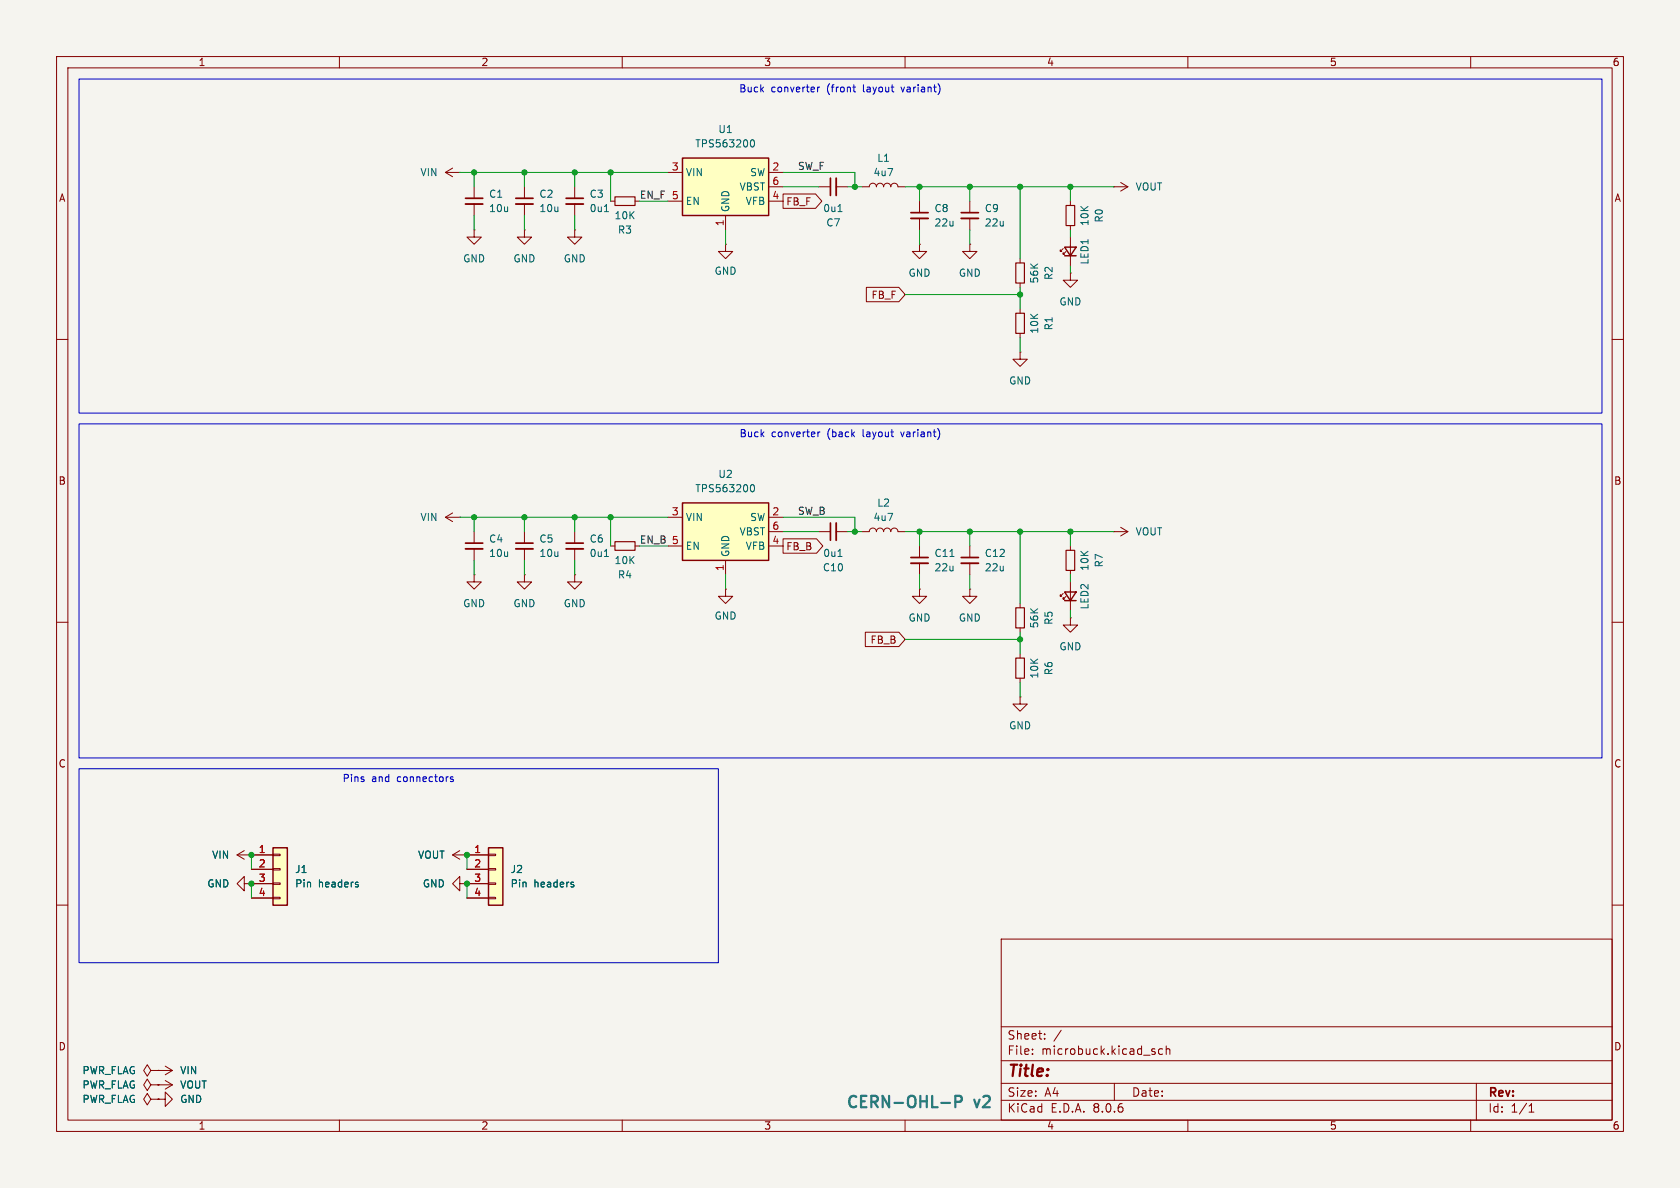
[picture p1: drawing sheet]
<svg xmlns="http://www.w3.org/2000/svg" width="297mm" height="210mm" viewBox="0 0 297 210" stroke-linecap="round" stroke-linejoin="round" font-family="sans-serif">
<path d="M0 0h297v210h-297z" fill="#f5f4ef" stroke="#f5f4ef" stroke-width=".18"/>
<g fill="none" stroke="#840000" stroke-width=".18">
<path d="M10 10h277v190h-277zM12 12h273v186h-273zM60 10v2M110 10v2M160 10v2M210 10v2M260 10v2M107.9 35.6h.8M112.3 35.6h.7M10 60h2M285 60h2M189.2 96.5v.8"/>
<path d="M10 110h2M128.3 104.1v1.3h1.2l-1.2 1.3-1.3-1.3h1.3M128.3 104.1h.1M188 104.9l-.5 .5v-.2v.2h.2M188.5 105.4l-.5 .5v-.2v.2h.2M189.2 109.2v1.3h1.3l-1.3 1.3-1.2-1.3h1.2M189.2 109.2h.1M189.2 100.8v.8M189.2 102.9v5.1M285 110h2M10 160h2M41.9 151.1h2.5"/>
<path d="M41.9 151.1l1.3 .8M43.2 150.4l-1.3 .7M44.4 151.1h.1M80 151.1h2.5M80 151.1l1.3 .8M81.3 150.4l-1.3 .7M82.5 151.1h.1M285 160h2M177 166h108v32h-108zM27.9 189.2h.1M27.9 189.2h2.6M29.2 188.5l1.3 .7"/>
<path d="M30.5 189.2l-1.3 .8M60 198v2M110 198v2M160 198v2M177 194.5h108M177 191.5h108M177 187.5h108M177 181.5h108M182.5 186.3v.1M182.5 185.5v.1M184.7 183.6v.1M184.7 182.8v.1"/>
<path d="M187.6 182.1l-1.3 2M197 191.5v3M204 185.9l.2 .2-.2 .3M204 185.4l.2 .1M205.5 185.5l-.4-.1-.3 .3v.4l.2 .2h.5M206.2 185.5l.2-.1 .3 .1 .1 .9M206.2 184.9v1.5M210 198v2M260 198v2M261 191.5v6.5M270.3 196.6h.9M270.3 195.5l.4-.4v1.5"/>
</g>
<path d="M108.7 34.8h3.6v1.5h-3.6zM188.5 97.3h1.5v3.5h-1.5z" fill="none" stroke="#840000" stroke-width=".2"/>
<path d="M188.2 104.6h2l-1 1.6zM188.2 106.2h2" fill="none" stroke="#840000" stroke-width=".25"/>
<path d="M48.3 149.9h2.5v10.1h-2.5z" fill="#ffffc2"/>
<g fill="none" stroke="#840000" stroke-width=".18">
<path d="M92.7 94v2M92.7 97v2.1M101.6 94v2M101.6 97v2.1M107.9 96.5h.8M112.3 96.5h.7M92.7 101.6v1.3h1.3l-1.3 1.2-1.3-1.2h1.3M92.7 101.6h.1M101.6 101.6v1.3h1.3l-1.3 1.2-1.3-1.2h1.3M101.6 101.6h.1M180.3 106.7v.7M180.3 111v.8"/>
<path d="M180.3 115.6v.7M180.3 119.9v.8M180.3 123.2v1.3h1.3l-1.3 1.2-1.2-1.2h1.2M180.3 123.2h.1M43.2 156.2v1.3l-1.3-1.3 1.3-1.3v1.3h1.2M44.4 156.2h.1M44.4 151.1h3.9M44.4 153.7h3.9M44.4 156.2h3.9M44.4 158.8h3.9M48.3 158.6h1.2v.3h-1.2zM48.3 156.1h1.2v.2h-1.2z"/>
<path d="M48.3 153.5h1.2v.3h-1.2zM48.3 151h1.2v.3h-1.2zM81.3 156.2v1.3l-1.3-1.3 1.3-1.3v1.3h1.2M82.5 156.2h.1M26.7 194.3l-.7-1-.6 1 .6 1 .7-1h1.2M26.7 189.2l-.7-1-.6 1 .6 1 .7-1h1.2M26.7 191.8l-.7-1-.6 1 .6 1 .7-1h1.2M27.9 194.3h.1M27.9 189.2h.1M27.9 191.8h.1M27.9 194.3h1.3v-1.3l1.3 1.3-1.3 1.3v-1.3M27.9 191.8h2.6"/>
<path d="M29.2 191l1.3 .8M30.5 191.8l-1.3 .7"/>
</g>
<path d="M48.3 149.9h2.5v10.1h-2.5z" fill="none" stroke="#840000" stroke-width=".25"/>
<path d="M106.9 98.4h.7M63.2 156.4l.2 .1-.2 .3M63.2 155.9l.1 .1" fill="none" stroke="#006464" stroke-width=".18"/>
<path d="M108.7 95.8h3.6v1.5h-3.6zM179.6 107.4h1.5v3.6h-1.5zM179.6 116.3h1.5v3.6h-1.5z" fill="none" stroke="#840000" stroke-width=".2"/>
<path d="M91.2 97h3M100.1 97h3" fill="none" stroke="#840000" stroke-width=".33"/>
<path d="M91.2 96h3M100.1 96h3" fill="none" stroke="#840000" stroke-width=".3"/>
<path d="M86.4 149.9h2.5v10.1h-2.5z" fill="#ffffc2"/>
<g fill="none" stroke="#840000" stroke-width=".18">
<path d="M78.7 30.5l1.3 .7M78.7 30.5h2.6M80 29.7l-1.3 .8M81.3 30.5h.1M83.8 33v2.1M83.8 36.1v2M92.7 33v2.1M92.7 36.1v2M101.6 33v2.1M101.6 36.1v2M144.8 33h2M147.8 33h2.1"/>
<path d="M152.4 33h1.3a.64 .64 0 0 1 .6-.6 .64 .64 0 0 1 .6 .6 .64 .64 0 0 1 .7-.6 .64 .64 0 0 1 .6 .6 .64 .64 0 0 1 .6-.6 .64 .64 0 0 1 .7 .6 .64 .64 0 0 1 .6-.6 .64 .64 0 0 1 .6 .6h1.3M162.6 35.6v2M162.6 38.6v2M171.4 35.6v2M171.4 38.6v2M189.2 35.6v.7M189.2 39.9v.7M196.8 33h.1M196.8 33h2.6M198.1 32.3l1.3 .7M199.4 33l-1.3 .8M83.8 40.6v1.3h1.3l-1.3 1.3-1.3-1.3h1.3"/>
<path d="M83.8 40.6h.1M92.7 40.6v1.3h1.3l-1.3 1.3-1.3-1.3h1.3M92.7 40.6h.1M101.6 40.6v1.3h1.3l-1.3 1.3-1.3-1.3h1.3M101.6 40.6h.1M180.3 45.7v.8M180.3 50v.8M180.3 54.6v.8M180.3 58.9v.8M188 43.9l-.5 .6v-.3v.3h.2M188.5 44.5l-.5 .5v-.3v.3h.2M189.2 48.3v1.2h1.3l-1.3 1.3-1.2-1.3h1.2"/>
<path d="M189.2 48.3h.1M189.2 41.9v5.1M180.3 62.2v1.3h1.3l-1.3 1.3-1.2-1.3h1.2M180.3 62.2h.1M78.7 91.4l1.3 .8M78.7 91.4h2.6M80 90.7l-1.3 .7M81.3 91.4h.1M83.8 94v2M83.8 97v2.1M144.8 94h2M147.8 94h2.1"/>
<path d="M152.4 94h1.3a.64 .64 0 0 1 .6-.7 .64 .64 0 0 1 .6 .7 .64 .64 0 0 1 .7-.7 .64 .64 0 0 1 .6 .7 .64 .64 0 0 1 .6-.7 .64 .64 0 0 1 .7 .7 .64 .64 0 0 1 .6-.7 .64 .64 0 0 1 .6 .7h1.3M162.6 96.5v2.1M162.6 99.6v2M171.4 96.5v2.1M171.4 99.6v2M196.8 94h.1M196.8 94h2.6M198.1 93.2l1.3 .8M199.4 94l-1.3 .7M83.8 101.6v1.3h1.3l-1.3 1.2-1.3-1.2h1.3M83.8 101.6h.1M162.6 104.1v1.3h1.2l-1.2 1.3-1.3-1.3h1.3"/>
<path d="M162.6 104.1h.1M171.4 104.1v1.3h1.3l-1.3 1.3-1.2-1.3h1.2M171.4 104.1h.1M82.5 151.1h3.9M82.5 153.7h3.9M82.5 156.2h3.9M82.5 158.8h3.9M86.4 158.6h1.2v.3h-1.2zM86.4 156.1h1.2v.2h-1.2zM86.4 153.5h1.2v.3h-1.2zM86.4 151h1.2v.3h-1.2z"/>
</g>
<path d="M188.2 43.7h2l-1 1.5zM188.2 45.2h2M86.4 149.9h2.5v10.1h-2.5z" fill="none" stroke="#840000" stroke-width=".25"/>
<path d="M106.9 37.4h.7M148.1 37.4h.8M148.1 98.4h.8M167.9 98.4h.8M101.3 156.4l.2 .1-.2 .3M101.3 155.9l.1 .1" fill="none" stroke="#006464" stroke-width=".18"/>
<path d="M82.3 36.1h3M91.2 36.1h3M100.1 36.1h3M147.8 31.5v3M161 38.6h3.1M169.9 38.6h3.1M82.3 97h3M147.8 92.5v3M161 99.6h3.1M169.9 99.6h3.1" fill="none" stroke="#840000" stroke-width=".33"/>
<path d="M82.3 35.1h3M91.2 35.1h3M100.1 35.1h3M146.8 31.5v3M161 37.6h3.1M169.9 37.6h3.1M82.3 96h3M146.8 92.5v3M161 98.6h3.1M169.9 98.6h3.1" fill="none" stroke="#840000" stroke-width=".3"/>
<path d="M188.5 36.3h1.5v3.6h-1.5zM179.6 55.4h1.5v3.5h-1.5zM179.6 46.5h1.5v3.5h-1.5z" fill="none" stroke="#840000" stroke-width=".2"/>
<path d="M120.6 27.9h15.3v10.2h-15.3z" fill="#ffffc2"/>
<path d="M120.6 27.9h15.3v10.2h-15.3z" fill="none" stroke="#840000" stroke-width=".25"/>
<path d="M118.1 30.5h2.5M118.1 35.6h2.5M128.3 38.1v2.5M135.9 30.5h2.5M135.9 35.6h2.5M135.9 33h2.5" fill="none" stroke="#840000" stroke-width=".18"/>
<path d="M132.7 25.2l.1-.4 .2-.1a.68 .68 0 0 1 .4 .6 .68 .68 0 0 1-.4 .7l-.2-.1-.1-.4" fill="none" stroke="#006464" stroke-width=".18"/>
<path d="M120.6 88.9h15.3v10.2h-15.3z" fill="#ffffc2"/>
<path d="M120.6 88.9h15.3v10.2h-15.3z" fill="none" stroke="#840000" stroke-width=".25"/>
<g fill="none" stroke="#840000" stroke-width=".18">
<path d="M138.4 34.3h5.8l1.1 1.3-1.1 1.2h-5.8zM128.3 43.2v1.3h1.2l-1.2 1.2-1.3-1.2h1.3M128.3 43.2h.1M153.2 50.8h5.7l1.1 1.3-1.1 1.2h-5.7zM162.6 43.2v1.3h1.2l-1.2 1.2-1.3-1.2h1.3M162.6 43.2h.1M171.4 43.2v1.3h1.3l-1.3 1.2-1.2-1.2h1.2M171.4 43.2h.1M118.1 91.4h2.5M118.1 96.5h2.5M128.3 99.1v2.5M135.9 91.4h2.5"/>
<path d="M135.9 96.5h2.5M135.9 94h2.5M138.4 95.2h6l1.1 1.3-1.1 1.3h-6zM153 111.8h5.9l1.1 1.2-1.1 1.3h-5.9zM44.4 151.1h.1M44.4 156.2h.1M44.4 151.1h3.9M44.4 153.7h3.9M44.4 156.2h3.9M44.4 158.8h3.9M82.5 156.2h.1M82.5 151.1h.1"/>
<path d="M82.5 151.1h3.9M82.5 153.7h3.9M82.5 156.2h3.9M82.5 158.8h3.9M27.9 191.8h.1M27.9 194.3h.1M27.9 189.2h.1"/>
</g>
<path d="M132.7 86.2l.1-.4 .2-.1a.68 .68 0 0 1 .4 .6 .68 .68 0 0 1-.4 .6l-.2-.1-.1-.3M63.2 156.4l.2 .1-.2 .3M63.2 155.9l.1 .1M101.3 156.4l.2 .1-.2 .3M101.3 155.9l.1 .1" fill="none" stroke="#006464" stroke-width=".18"/>
<path d="M166.4 195h1.5M168.9 194.8h.8a.54 .54 0 0 0 .4-.5 .54 .54 0 0 0-.4-.6h-.8v2" fill="none" stroke="#0099b0" stroke-width=".4"/>
<path d="M14 14h269.2v59h-269.2zM144.5 15.4v.8M144.9 15.4l-.4 .2M150.8 15.4h.5M150.9 16.1l.4 .1M14 74.9h269.2v59.1h-269.2zM144.6 76.4v.8M145 76.4l-.4 .2M14 135.9h113v34.3h-113zM80.1 137.4l-.3-.1-.2 .2 .1 .2 .4 .1v.3h-.5" fill="none" stroke="#0000c2" stroke-width=".18"/>
<g fill="none" stroke="#009600" stroke-width=".18">
<path d="M81.3 30.5h36.8M83.8 30.5v2.5M83.8 38.1v2.5M92.7 30.5v2.5M92.7 38.1v2.5M101.6 30.5v2.5M101.6 38.1v2.5M107.9 30.5v5.1M113 35.6h5.1M138.4 33h6.4M138.4 30.5h12.7v2.5M149.9 33h2.5"/>
<path d="M160 33h36.8M162.6 33v2.6M171.4 33v2.6M180.3 33v12.7M189.2 33v2.6M128.3 40.6v2.6M160 52.1h20.3M162.6 40.6v2.6M171.4 40.6v2.6M180.3 50.8v3.8M180.3 59.7v2.5M189.2 40.6v1.3"/>
<path d="M189.2 47v1.3M81.3 91.4h36.8M83.8 91.4v2.6M83.8 99.1v2.5M92.7 91.4v2.6M92.7 99.1v2.5M101.6 91.4v2.6M101.6 99.1v2.5M107.9 91.4v5.1M113 96.5h5.1M138.4 94h6.4M138.4 91.4h12.7v2.6"/>
<path d="M149.9 94h2.5M160 94h36.8M162.6 94v2.5M171.4 94v2.5M180.3 94v12.7M189.2 94v2.5M128.3 101.6v2.5M160 113h20.3M162.6 101.6v2.5M171.4 101.6v2.5M180.3 111.8v3.8M189.2 101.6v1.3"/>
<path d="M189.2 108v1.2M180.3 120.7v2.5M44.4 151.1v2.6M44.4 156.2v2.6M82.5 151.1v2.6M82.5 156.2v2.6"/>
</g>
<g fill="#009600" stroke="#009600" stroke-width=".18">
<circle cx="171.4" cy="33" r=".46"/>
<circle cx="180.3" cy="33" r=".46"/>
<circle cx="162.6" cy="33" r=".46"/>
<circle cx="189.2" cy="33" r=".46"/>
<circle cx="180.3" cy="52.1" r=".46"/>
<circle cx="107.9" cy="91.4" r=".46"/>
<circle cx="151.1" cy="94" r=".46"/>
<circle cx="101.6" cy="30.5" r=".46"/>
<circle cx="83.8" cy="30.5" r=".46"/>
<circle cx="92.7" cy="30.5" r=".46"/>
<circle cx="92.7" cy="91.4" r=".46"/>
<circle cx="101.6" cy="91.4" r=".46"/>
<circle cx="107.9" cy="30.5" r=".46"/>
<circle cx="171.4" cy="94" r=".46"/>
<circle cx="162.6" cy="94" r=".46"/>
<circle cx="180.3" cy="94" r=".46"/>
<circle cx="189.2" cy="94" r=".46"/>
<circle cx="180.3" cy="113" r=".46"/>
<circle cx="82.5" cy="151.1" r=".46"/>
<circle cx="83.8" cy="91.4" r=".46"/>
<circle cx="44.4" cy="151.1" r=".46"/>
<circle cx="44.4" cy="156.2" r=".46"/>
<circle cx="82.5" cy="156.2" r=".46"/>
<circle cx="151.1" cy="33" r=".46"/>
</g>
<text font-size="2.8" fill="#840000" x="178" y="190.9">Title:</text>
<g font-size="2.8" fill="#0099b0">
<text x="149.4" y="196.4">CERN-OHL-P</text>
<text x="172.3" y="196.4">v2</text>
</g>
<g font-size="2.1" fill="#840000">
<text x="178" y="184">Sheet:</text>
<text x="178" y="186.7">File:</text>
<text x="184.1" y="186.7">microbuck.kicad_sch</text>
<text x="178" y="196.9">KiCad</text>
<text x="178" y="194.1">Size:</text>
<text x="184.7" y="194.1">A4</text>
<text x="185.7" y="196.9">E.D.A.</text>
<text x="193.3" y="196.9">8.0.6</text>
<text x="200" y="194.1">Date:</text>
<text x="263" y="194.3">Rev:</text>
<text x="263" y="196.9">Id:</text>
<text x="267.1" y="196.9">1/1</text>
</g>
<g font-size="1.8" fill="#840000">
<text x="35" y="11.9">1</text>
<text x="85" y="11.9">2</text>
<text x="135" y="11.9">3</text>
<text x="185" y="11.9">4</text>
<text x="235" y="11.9">5</text>
<text x="285" y="11.9">6</text>
<text x="10.3" y="35.9">A</text>
<text x="285.3" y="35.9">A</text>
<text x="138.9" y="36.5">FB_F</text>
<text x="154" y="53">FB_F</text>
<text x="10.3" y="85.9">B</text>
<text x="285.3" y="85.9">B</text>
<text x="138.9" y="97.5">FB_B</text>
<text x="153.8" y="114">FB_B</text>
<text x="10.3" y="135.9">C</text>
<text x="285.3" y="135.9">C</text>
<text x="10.3" y="185.9">D</text>
<text x="285.3" y="185.9">D</text>
<text x="35" y="199.9">1</text>
<text x="85" y="199.9">2</text>
<text x="135" y="199.9">3</text>
<text x="185" y="199.9">4</text>
<text x="235" y="199.9">5</text>
<text x="285" y="199.9">6</text>
</g>
<g font-size="1.8" fill="#0000c2">
<text x="130.6" y="16.6">Buck</text>
<text x="136.3" y="16.6">converter</text>
<text x="146.3" y="16.6">(front</text>
<text x="152.8" y="16.6">layout</text>
<text x="159.8" y="16.6">variant)</text>
<text x="130.6" y="77.6">Buck</text>
<text x="136.4" y="77.6">converter</text>
<text x="146.4" y="77.6">(back</text>
<text x="152.8" y="77.6">layout</text>
<text x="159.8" y="77.6">variant)</text>
<text x="60.5" y="138.6">Pins</text>
<text x="65.7" y="138.6">and</text>
<text x="70.3" y="138.6">connectors</text>
</g>
<g font-size="1.8" fill="#006464">
<text x="126.9" y="23.7">U1</text>
<text x="122.8" y="26.3">TPS563200</text>
<text x="155" y="28.8">L1</text>
<text x="74.2" y="31.3">VIN</text>
<text x="86.4" y="35.2">C1</text>
<text x="95.3" y="35.2">C2</text>
<text x="104.1" y="35.2">C3</text>
<text x="121.2" y="31.3">VIN</text>
<text x="130.6" y="33.9">VBST</text>
<text x="132.5" y="31.3">SW</text>
<text x="154.3" y="31.3">4u7</text>
<text x="200.7" y="33.9">VOUT</text>
<text x="86.4" y="37.7">10u</text>
<text x="95.3" y="37.7">10u</text>
<text x="104.1" y="37.7">0u1</text>
<text x="108.5" y="39">10K</text>
<text x="109.1" y="41.5">R3</text>
<text x="121.2" y="36.4">EN</text>
<text x="129.1" y="37.6" transform="rotate(-90 129.1 37.6)">GND</text>
<text x="131.7" y="36.4">VFB</text>
<text x="145.4" y="37.7">0u1</text>
<text x="146" y="40.2">C7</text>
<text x="165.1" y="37.7">C8</text>
<text x="165.1" y="40.2">22u</text>
<text x="174" y="37.7">C9</text>
<text x="174" y="40.2">22u</text>
<text x="192.6" y="40" transform="rotate(-90 192.6 40)">10K</text>
<text x="195.2" y="39.4" transform="rotate(-90 195.2 39.4)">R0</text>
<text x="81.8" y="46.6">GND</text>
<text x="90.7" y="46.6">GND</text>
<text x="99.6" y="46.6">GND</text>
<text x="192.6" y="46.9" transform="rotate(-90 192.6 46.9)">LED1</text>
<text x="126.2" y="48.8">GND</text>
<text x="160.5" y="49.1">GND</text>
<text x="169.4" y="49.1">GND</text>
<text x="183.7" y="50.2" transform="rotate(-90 183.7 50.2)">56K</text>
<text x="186.3" y="49.6" transform="rotate(-90 186.3 49.6)">R2</text>
<text x="183.7" y="59.1" transform="rotate(-90 183.7 59.1)">10K</text>
<text x="186.3" y="58.5" transform="rotate(-90 186.3 58.5)">R1</text>
<text x="187.2" y="54.2">GND</text>
<text x="178.3" y="68.2">GND</text>
<text x="122.8" y="87.2">TPS563200</text>
<text x="126.9" y="84.7">U2</text>
<text x="155" y="89.8">L2</text>
<text x="74.2" y="92.3">VIN</text>
<text x="121.2" y="92.3">VIN</text>
<text x="130.6" y="94.8">VBST</text>
<text x="132.5" y="92.3">SW</text>
<text x="154.3" y="92.3">4u7</text>
<text x="200.7" y="94.8">VOUT</text>
<text x="86.4" y="96.1">C4</text>
<text x="86.4" y="98.7">10u</text>
<text x="95.3" y="96.1">C5</text>
<text x="95.3" y="98.7">10u</text>
<text x="104.1" y="96.1">C6</text>
<text x="104.1" y="98.7">0u1</text>
<text x="108.5" y="99.9">10K</text>
<text x="121.2" y="97.4">EN</text>
<text x="129.1" y="98.6" transform="rotate(-90 129.1 98.6)">GND</text>
<text x="131.7" y="97.4">VFB</text>
<text x="145.4" y="101.2">C10</text>
<text x="145.4" y="98.7">0u1</text>
<text x="165.1" y="98.7">C11</text>
<text x="165.1" y="101.2">22u</text>
<text x="174" y="98.7">C12</text>
<text x="174" y="101.2">22u</text>
<text x="192.6" y="101" transform="rotate(-90 192.6 101)">10K</text>
<text x="195.2" y="100.4" transform="rotate(-90 195.2 100.4)">R7</text>
<text x="81.8" y="107.5">GND</text>
<text x="90.7" y="107.5">GND</text>
<text x="99.6" y="107.5">GND</text>
<text x="109.1" y="102.5">R4</text>
<text x="192.6" y="107.8" transform="rotate(-90 192.6 107.8)">LED2</text>
<text x="126.2" y="109.7">GND</text>
<text x="160.5" y="110.1">GND</text>
<text x="169.4" y="110.1">GND</text>
<text x="183.7" y="111.2" transform="rotate(-90 183.7 111.2)">56K</text>
<text x="186.3" y="110.6" transform="rotate(-90 186.3 110.6)">R5</text>
<text x="186.3" y="119.5" transform="rotate(-90 186.3 119.5)">R6</text>
<text x="187.2" y="115.2">GND</text>
<text x="183.7" y="120.1" transform="rotate(-90 183.7 120.1)">10K</text>
<text x="178.3" y="129.1">GND</text>
<text x="37.4" y="152">VIN</text>
<text x="52.1" y="154.5">J1</text>
<text x="73.8" y="152">VOUT</text>
<text x="90.2" y="154.5">J2</text>
<text x="36.6" y="157.1">GND</text>
<text x="52.1" y="157.1">Pin</text>
<text x="56.3" y="157.1">headers</text>
<text x="74.7" y="157.1">GND</text>
<text x="90.2" y="157.1">Pin</text>
<text x="94.4" y="157.1">headers</text>
<text x="14.5" y="190.1">PWR_FLAG</text>
<text x="31.8" y="190.1">VIN</text>
<text x="14.5" y="195.2">PWR_FLAG</text>
<text x="14.5" y="192.6">PWR_FLAG</text>
<text x="31.8" y="195.2">GND</text>
<text x="31.8" y="192.6">VOUT</text>
</g>
<g font-size="1.8" fill="#0f0f0f">
<text x="113" y="35.2">EN_F 5</text>
<text x="141" y="30.1">SW_F</text>
<text x="141" y="91.1">SW_B</text>
<text x="113" y="96.2">EN_B 5</text>
</g>
<g font-size="1.8" fill="#a90000">
<text x="118.7" y="30.2">3</text>
<text x="136.5" y="30.2">2</text>
<text x="136.5" y="35.3">4</text>
<text x="136.5" y="32.8">6</text>
<text x="128" y="40.1" transform="rotate(-90 128 40.1)">1</text>
<text x="118.7" y="91.2">3</text>
<text x="136.5" y="91.2">2</text>
<text x="136.5" y="93.7">6</text>
<text x="128" y="101" transform="rotate(-90 128 101)">1</text>
<text x="136.5" y="96.3">4</text>
<text x="45.6" y="150.9">1</text>
<text x="45.6" y="153.4">2</text>
<text x="45.6" y="156">3</text>
<text x="83.7" y="150.9">1</text>
<text x="83.7" y="153.4">2</text>
<text x="83.7" y="156">3</text>
<text x="45.6" y="158.5">4</text>
<text x="83.7" y="158.5">4</text>
</g>
</svg>
